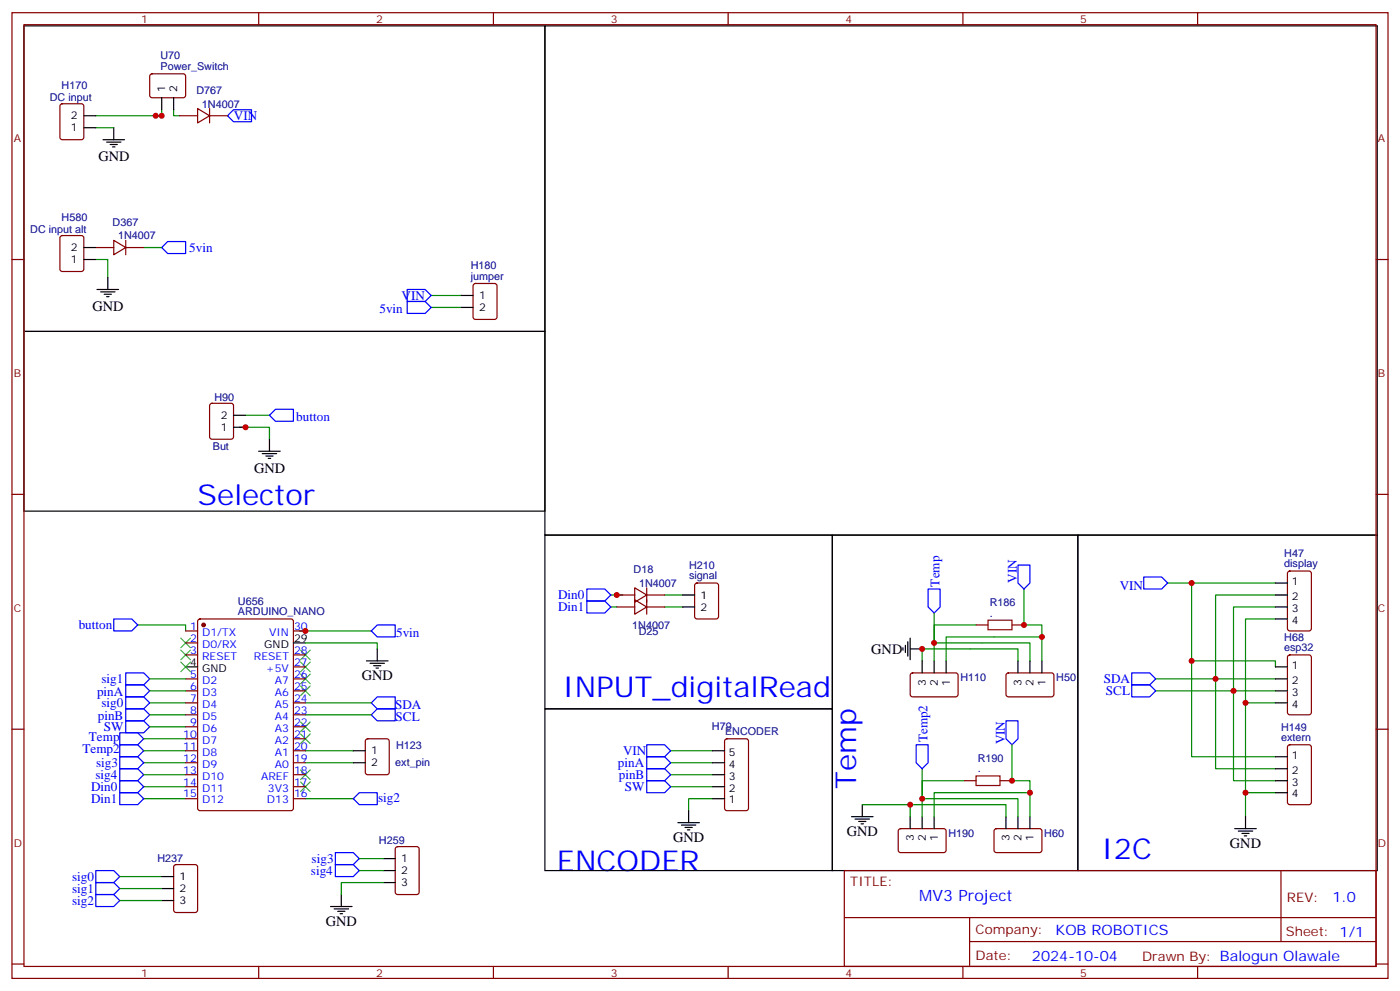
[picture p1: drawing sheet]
<svg xmlns="http://www.w3.org/2000/svg" width="412mm" height="292mm" viewBox="0 0 412 292" stroke-linecap="round" stroke-linejoin="round" font-family="sans-serif">
<g fill="none" stroke="#870000" stroke-width=".35">
<path d="M3.5 3.7h405.4v284.4h-405.4zM7.1 7.3h398.2v277.3h-398.2zM76.2 3.7v3.6M145.3 3.7v3.6M214.5 3.7v3.6M283.6 3.7v3.6M352.8 3.7v3.6M17.9 30.8l.4-.2h5.7l.6 .4 .1 9.4-.5 .7h-5.9l-.6-.4-.1-9.4zM44.3 21.9l.5-.2 9.4 .1 .5 .6-.1 6-.6 .4-9.5-.1-.4-.6v-5.7zM52.9 34.1h5.3M58.2 32l3.5 2.1-3.5 2.1zM61.7 32v4.2"/>
<path d="M61.7 34.1h5.3M3.5 76.4h3.6M17.9 69.6l.4-.2h5.7l.6 .4 .1 9.4-.5 .7h-5.9l-.6-.4-.1-9.4zM28.2 72.9h5.3M33.5 70.8l3.5 2.1-3.5 2.1zM37 70.8v4.2M37 72.9h5.3M405.3 76.4h3.6M139.6 83.7l.5-.2h5.6l.6 .4 .1 9.4-.5 .7-5.8 .1-.7-.5-.1-9.4zM62 119l.4-.3h5.7l.6 .5 .1 9.4-.5 .7h-5.9l-.6-.4-.1-9.4zM3.5 145.6h3.6M405.3 145.6h3.6"/>
<path d="M181.7 178.7h5.3M181.7 175.2h5.3M187 176.6l3.5 2.1-3.5 2.1zM187 173.1l3.5 2.1-3.5 2.1zM190.5 173.1v7.7M190.5 178.7h5.3M190.5 175.2h5.3M204.8 171.9l.5-.2h5.7l.6 .4 .1 9.4-.5 .7h-5.9l-.6-.4-.1-9.4zM379.5 168.3l.4-.2h5.7l.6 .5 .1 16.5-.5 .6-5.9 .1-.6-.5-.1-16.5zM54.7 185.8h3.5M54.7 189.3h3.5M54.7 192.8h3.5"/>
<path d="M54.7 199.9h3.5M58.4 182.5l.5-.3h26.8l.7 .5v55.3l-.4 .6-27.1 .1-.6-.5-.1-55.2zM86.4 185.8h3.6M86.4 192.8h3.6M86.4 199.9h3.6M86.4 196.4h3.6M268.3 198.3l.5-.2 13 .1 .4 .6v5.9l-.7 .5-13-.1-.4-.6v-5.7zM287.5 184h3.5M296.6 198.3l.4-.2 13 .1 .4 .6v5.9l-.7 .5-12.9-.1-.5-.6v-5.7zM298.1 184h3.5M379.5 193l.4-.2h5.7l.6 .5 .1 16.5-.5 .6-5.9 .1-.6-.5-.1-16.5zM3.5 214.7h3.6"/>
<path d="M54.7 203.4h3.5M54.7 206.9h3.5M54.7 210.5h3.5M54.7 214h3.5M54.7 217.5h3.5M86.4 203.4h3.6M86.4 206.9h3.6M86.4 210.5h3.6M86.4 214h3.6M86.4 217.5h3.6M107.8 217.7l.5-.2h5.6l.7 .5 .1 9.4-.5 .7h-5.9l-.6-.5-.1-9.4zM213.7 217.7l.4-.2h5.7l.6 .5 .1 20-.5 .6-5.9 .1-.6-.5-.1-20z"/>
<path d="M379.5 219.5l.4-.2h5.7l.6 .4 .1 16.5-.5 .7h-5.9l-.6-.4-.1-16.5zM405.3 214.7h3.6M54.7 221.1h3.5M54.7 224.6h3.5M54.7 228.1h3.5M54.7 231.6h3.5M54.7 235.2h3.5M86.4 221.1h3.6M86.4 224.6h3.6M86.4 228.1h3.6M86.4 231.6h3.6M86.4 235.2h3.6"/>
<path d="M284 229.9h3.5M294.6 229.9h3.5M51.4 254.8l.5-.2h5.6l.7 .4v13l-.5 .6-5.8 .1-.7-.5v-12.9zM116.7 249.5l.4-.2h5.7l.6 .4 .1 13-.5 .6-5.9 .1-.6-.5-.1-12.9zM248.7 256.3h156.6v28.3h-156.6zM264.8 244.2l.5-.2h13l.4 .7-.1 5.9-.6 .4h-13l-.4-.7v-5.6zM293 244.2l.5-.2h13l.4 .7v5.9l-.7 .4h-13l-.4-.7v-5.6zM377.3 256.4v20.8M248.7 270.2h156.5M285.6 277.2h119.6M285.6 270.2v14.1M3.5 283.8h3.6"/>
<path d="M76.2 284.6v3.5M145.3 284.6v3.5M214.5 284.6v3.5M283.6 284.6v3.5M352.8 284.6v3.5M405.3 283.8h3.6"/>
</g>
<g fill="none" stroke="#000" stroke-width=".35">
<path d="M7.1 7.6h153.4v90h-153.4zM160.5 7.6h245.2v150h-245.2zM24.7 37.6h3.5M24.7 34.1h3.5M33.5 37.6v3.5M47.6 28.8v3.5M51.2 28.8v3.5M30.3 41.1h6.4M31.4 41.8h4.2M32.5 42.5h2.1M33.2 43.3h.7M24.7 76.4h3.5"/>
<path d="M24.7 72.9h3.5M7.1 97.6h153.4v52.9h-153.4zM28.6 85.2h6.3M29.6 85.9h4.3M30.7 86.6h2.1M31.4 87.3h.7M31.7 81.7v3.5M135.8 87h3.5M135.8 90.5h3.5M68.8 125.8h3.5M68.8 122.3h3.5M76.2 132.9h6.3"/>
<path d="M77.3 133.6h4.2M78.3 134.3h2.1M79 135h.7M79.4 129.3v3.6M160.5 157.6h84.7v51.1h-84.7zM245.2 157.6h72.3v98.7h-72.3zM317.5 157.6h88.2v98.7h-88.2zM201.1 175.2h3.5M201.1 178.7h3.5M375.7 175.2h3.5M375.7 178.7h3.5M375.7 171.7h3.5"/>
<path d="M54.7 196.4h3.5M86.4 189.3h3.6M107.9 194.6h6.4M109 195.3h4.2M110.1 196h2.1M110.8 196.7h.7M111.1 191.1v3.5M266 190.7v.7M266.7 190v2.1M267.4 188.9v4.3M268.1 187.9v6.3M268.1 191.1h3.5"/>
<path d="M271.6 194.6v3.5M275.2 194.6v3.5M278.7 194.6v3.5M299.9 194.6v3.5M303.4 194.6v3.5M306.9 194.6v3.5M375.7 196.4h3.5M375.7 199.9h3.5M375.7 182.2h3.5M160.5 208.7h84.7v47.6h-84.7zM375.7 203.4h3.5M375.7 206.9h3.5"/>
<path d="M104.1 221.1h3.5M104.1 224.6h3.5M202.8 238.7v3.5M209.9 221.1h3.5M209.9 224.6h3.5M209.9 235.2h3.5M209.9 231.6h3.5M209.9 228.1h3.5M254 236.9v3.6M375.7 222.8h3.5M375.7 226.3h3.5M375.7 229.9h3.5"/>
<path d="M375.7 233.4h3.5M47.6 258.1h3.6M112.9 259.9h3.5M112.9 252.8h3.5M112.9 256.3h3.5M199.7 242.2h6.3M200.7 242.9h4.3M201.8 243.6h2.1M202.5 244.3h.7M250.8 240.5h6.4M251.9 241.2h4.2M252.9 241.9h2.2"/>
<path d="M253.6 242.6h.8M268.1 240.5v3.5M271.6 240.5v3.5M275.2 240.5v3.5M296.3 240.5v3.5M299.9 240.5v3.5M303.4 240.5v3.5M363.7 244h6.4M364.8 244.7h4.2M365.8 245.4h2.1M366.5 246.1h.7M366.9 240.5v3.5"/>
<path d="M47.6 265.1h3.6M47.6 261.6h3.6M97.4 266.9h6.3M98.4 267.6h4.3M99.5 268.3h2.1M100.2 269h.7M100.5 263.4v3.5"/>
</g>
<g fill="none" stroke="#00f" stroke-width=".35">
<path d="M67 34.1l1.8-1.8h5.3v3.5h-5.3zM47.6 72.9l1.8-1.8h5.3v3.5h-5.3zM119.9 85.2h5.3l1.8 1.8-1.8 1.8h-5.3zM119.9 88.8h5.3l1.8 1.7-1.8 1.8h-5.3zM81.1 120.5h5.3v3.5h-5.3l-1.7-1.7zM172.9 177h5.3l1.7 1.7-1.7 1.8h-5.3zM172.9 173.4h5.3l1.7 1.8-1.7 1.8h-5.3zM273.4 173.4h3.5v5.3l-1.7 1.8-1.8-1.8zM299.9 166.4h3.5v5.3l-1.8 1.7-1.7-1.7zM336.9 169.9h5.3l1.8 1.8-1.8 1.7h-5.3zM33.5 182.2h5.3l1.8 1.8-1.8 1.8h-5.3zM37 198.1h5.3l1.8 1.8-1.8 1.7h-5.3z"/>
<path d="M109.4 185.8l1.7-1.8h5.3v3.5h-5.3zM333.4 198.1h5.3l1.7 1.8-1.7 1.7h-5.3zM35.3 219.3h5.3l1.7 1.8-1.7 1.7h-5.3zM35.3 215.8h5.3l1.7 1.7-1.7 1.8h-5.3zM37 212.2h5.3l1.8 1.8-1.8 1.8h-5.3zM37 208.7h5.3l1.8 1.8-1.8 1.7h-5.3zM37 201.6h5.3l1.8 1.8-1.8 1.8h-5.3zM37 205.2h5.3l1.8 1.7-1.8 1.8h-5.3zM109.4 210.5l1.7-1.8h5.3v3.5h-5.3zM109.4 206.9l1.7-1.7h5.3v3.5h-5.3zM190.5 219.3h5.3l1.8 1.8-1.8 1.7h-5.3zM269.9 219.3h3.5v5.3l-1.8 1.7-1.7-1.7z"/>
<path d="M296.3 212.2h3.6v5.3l-1.8 1.8-1.8-1.8zM333.4 201.6h5.3l1.7 1.8-1.7 1.8h-5.3zM35.3 233.4h5.3l1.7 1.8-1.7 1.7h-5.3zM35.3 229.9h5.3l1.7 1.7-1.7 1.8h-5.3zM35.3 226.3h5.3l1.7 1.8-1.7 1.8h-5.3zM35.3 222.8h5.3l1.7 1.8-1.7 1.7h-5.3zM104.1 235.2l1.7-1.8h5.3v3.5h-5.3zM190.5 229.9h5.3l1.8 1.7-1.8 1.8h-5.3zM190.5 226.3h5.3l1.8 1.8-1.8 1.8h-5.3zM190.5 222.8h5.3l1.8 1.8-1.8 1.7h-5.3zM28.2 256.3h5.3l1.8 1.8-1.8 1.8h-5.3zM28.2 259.9h5.3l1.8 1.7-1.8 1.8h-5.3z"/>
<path d="M98.8 251h5.3l1.7 1.8-1.7 1.8h-5.3zM98.8 254.6h5.3l1.7 1.7-1.7 1.8h-5.3zM28.2 263.4h5.3l1.8 1.7-1.8 1.8h-5.3z"/>
</g>
<g fill="none" stroke="#008700" stroke-width=".35">
<path d="M28.2 34.1h19.4M28.2 37.6h5.3M47.6 32.3v1.8h-1.7M51.2 32.3v1.8h1.7M28.2 76.4h3.5v5.3M42.3 72.9h5.3M127 87h8.8M127 90.5h8.8M70.6 125.8h8.8v3.5M72.3 122.3h7.1M179.9 178.7h1.8M179.9 175.2h3.5"/>
<path d="M195.8 178.7h5.3M195.8 175.2h5.3M301.6 173.4v10.6h5.3v10.6M344 171.7h31.7M351 171.7v22.9h24.7v1.8M375.7 178.7h-12.3v24.7h12.3M375.7 175.2h-17.6v24.7h17.6M40.6 184h14.1v1.8M44.1 199.9h10.6M88.2 185.8h21.2M90 189.3h21.1v1.8M271.6 194.6v-3.5h28.3v3.5"/>
<path d="M275.2 180.5v8.8v-5.3h12.3M275.2 194.6v-5.3h28.2v5.3M306.9 187.5h-28.2v7.1M340.4 199.9h17.7v26.4h17.6M351 194.6v28.2h24.7M375.7 182.2h-8.8v24.7h8.8M42.3 217.5h12.4M44.1 214h10.6M44.1 210.5h10.6M44.1 203.4h10.6M44.1 206.9h10.6M90 206.9h19.4"/>
<path d="M90 210.5h19.4M298.1 219.3v10.6h5.3v10.6M340.4 203.4h23v26.5h12.3M366.9 206.9v26.5h8.8M42.3 228.1h12.4M42.3 221.1h12.4M42.3 224.6h12.4M42.3 235.2h12.4M42.3 231.6h12.4M90 221.1h14.1M90 224.6h14.1M90 235.2h14.1"/>
<path d="M197.6 221.1h12.3M197.6 224.6h12.3M197.6 231.6h12.3M197.6 228.1h12.3M209.9 235.2h-7.1v3.5M254 236.9h14.1M271.6 226.3v8.9v-5.3h12.4M303.4 233.4h-28.2v7.1M366.9 233.4v7.1M35.3 258.1h12.3M105.8 252.8h7.1M105.8 256.3h7.1"/>
<path d="M112.9 259.9h-12.4v3.5M268.1 240.5v-3.6h28.2v3.6M271.6 240.5v-5.3h28.3v5.3M35.3 261.6h12.3M35.3 265.1h12.3"/>
</g>
<g fill="none" stroke="#3c3" stroke-width=".35">
<path d="M53.3 187.9l2.8 2.8M53.3 191.4l2.8 2.8M53.3 194.9l2.8 2.9M56.1 187.9l-2.8 2.8M56.1 191.4l-2.8 2.8M56.1 194.9l-2.8 2.9M88.5 198.5l2.9 2.8M88.5 194.9l2.9 2.9M88.5 191.4l2.9 2.8M91.4 198.5l-2.9 2.8M91.4 194.9l-2.9 2.9M91.4 191.4l-2.9 2.8"/>
<path d="M88.5 216.1l2.9 2.8M88.5 212.6l2.9 2.8M88.5 202l2.9 2.8M91.4 216.1l-2.9 2.8M91.4 212.6l-2.9 2.8M91.4 202l-2.9 2.8M88.5 230.2l2.9 2.8M88.5 226.7l2.9 2.8M91.4 230.2l-2.9 2.8M91.4 226.7l-2.9 2.8"/>
</g>
<path d="M291 182.6h7.1v2.8h-7.1zM287.5 228.5h7.1v2.8h-7.1z" fill="none" stroke="#a10000" stroke-width=".35"/>
<circle cx="60" cy="184" r=".53" fill="#870000" stroke="#870000" stroke-width=".35"/>
<g fill="#c00">
<circle cx="45.9" cy="34.1" r=".88"/>
<circle cx="47.6" cy="34.1" r=".88"/>
<circle cx="72.3" cy="125.8" r=".88"/>
<circle cx="181.7" cy="175.2" r=".88"/>
<circle cx="271.6" cy="235.2" r=".88"/>
<circle cx="303.4" cy="233.4" r=".88"/>
<circle cx="298.1" cy="229.9" r=".88"/>
<circle cx="366.9" cy="233.4" r=".88"/>
<circle cx="366.9" cy="206.9" r=".88"/>
<circle cx="351" cy="194.6" r=".88"/>
<circle cx="351" cy="171.7" r=".88"/>
<circle cx="363.4" cy="203.4" r=".88"/>
<circle cx="358.1" cy="199.9" r=".88"/>
<circle cx="301.6" cy="184" r=".88"/>
<circle cx="271.6" cy="191.1" r=".88"/>
<circle cx="306.9" cy="187.5" r=".88"/>
<circle cx="275.2" cy="189.3" r=".88"/>
<circle cx="90" cy="185.8" r=".88"/>
<circle cx="268.1" cy="236.9" r=".88"/>
</g>
<g font-size="8.5" fill="#00f">
<text x="58.2" y="148.7">Selector</text>
<text x="165.8" y="205.2">INPUT_digitalRead</text>
<text x="252.2" y="232.2" transform="rotate(-90 252.2 232.2)">Temp</text>
<text x="164" y="256.3">ENCODER</text>
<text x="324.6" y="252.8">I2C</text>
</g>
<text font-size="4.6" fill="#00f" x="270.8" y="265.4">MV3 Project</text>
<g font-size="4.2">
<text x="29" y="47.5">GND</text>
<text x="27.2" y="91.6">GND</text>
<text x="74.9" y="139.2">GND</text>
<text x="256.6" y="192.5">GND</text>
<text x="106.5" y="200.2">GND</text>
<text x="198.3" y="247.9">GND</text>
<text x="249.4" y="246.1">GND</text>
<text x="362.3" y="249.6">GND</text>
<text x="96" y="272.6">GND</text>
</g>
<g font-size="4.2" fill="#00f">
<text x="392.5" y="265.6">1.0</text>
<text x="310.9" y="275.2">KOB ROBOTICS</text>
<text x="304" y="283">2024-10-04</text>
</g>
<g font-size="3.9" fill="#00f">
<text x="68.9" y="35.3">VIN</text>
<text x="55.7" y="74.2">5vin</text>
<text x="118.3" y="88.2">VIN</text>
<text x="111.8" y="92.1">5vin</text>
<text x="87.3" y="123.9">button</text>
<text x="276.7" y="172.7" transform="rotate(-90 276.7 172.7)">Temp</text>
<text x="299.5" y="171.6" transform="rotate(-90 299.5 171.6)">VIN</text>
<text x="329.8" y="173.6">VIN</text>
<text x="164.4" y="179.9">Din1</text>
<text x="164.4" y="176.4">Din0</text>
<text x="23.2" y="185.2">button</text>
<text x="116.7" y="187.4">5vin</text>
<text x="29.9" y="201.1">sig1</text>
<text x="325.1" y="201.1">SDA</text>
<text x="28.6" y="204.8">pinA</text>
<text x="29.9" y="208.1">sig0</text>
<text x="116.4" y="208.6">SDA</text>
<text x="325.8" y="204.6">SCL</text>
<text x="28.8" y="211.9">pinB</text>
<text x="30.6" y="215.2">SW</text>
<text x="116.5" y="212.1">SCL</text>
<text x="24.3" y="221.8">Temp2</text>
<text x="26.2" y="218.3">Temp</text>
<text x="273.2" y="218.5" transform="rotate(-90 273.2 218.5)">Temp2</text>
<text x="296" y="219.2" transform="rotate(-90 296 219.2)">VIN</text>
<text x="28.3" y="226">sig3</text>
<text x="182" y="226">pinA</text>
<text x="183.5" y="222.2">VIN</text>
<text x="26.8" y="232.8">Din0</text>
<text x="28.1" y="229.5">sig4</text>
<text x="182.3" y="229.5">pinB</text>
<text x="184" y="232.8">SW</text>
<text x="26.8" y="236.4">Din1</text>
<text x="111.4" y="236.1">sig2</text>
<text x="91.6" y="257.7">sig4</text>
<text x="91.8" y="254.2">sig3</text>
<text x="21.2" y="259.5">sig0</text>
<text x="21.2" y="263">sig1</text>
<text x="21.2" y="266.5">sig2</text>
</g>
<g font-size="3.9" fill="#800">
<text x="250.5" y="260.9">TITLE:</text>
<text x="379.1" y="265.6">REV:</text>
<text x="287.4" y="275.1">Company:</text>
<text x="378.7" y="275.7">Sheet: 1/1</text>
<text x="287.4" y="282.8">Date:</text>
<text x="336.4" y="282.9">Drawn By: Balogun Olawale</text>
</g>
<g font-size="3.2" fill="#800">
<text x="41.6" y="6.7">1</text>
<text x="110.8" y="6.7">2</text>
<text x="179.9" y="6.7">3</text>
<text x="249.1" y="6.7">4</text>
<text x="318.2" y="6.7">5</text>
<text x="4.1" y="41.8">A</text>
<text x="405.9" y="41.8">A</text>
<text x="4.1" y="111">B</text>
<text x="405.9" y="111">B</text>
<text x="4.1" y="180.1">C</text>
<text x="405.9" y="180.1">C</text>
<text x="4.1" y="249.3">D</text>
<text x="405.9" y="249.3">D</text>
<text x="41.6" y="287.5">1</text>
<text x="110.8" y="287.5">2</text>
<text x="179.9" y="287.5">3</text>
<text x="249.1" y="287.5">4</text>
<text x="318.2" y="287.5">5</text>
</g>
<g font-size="3.2" fill="#000080">
<text x="47.3" y="17.5">U70</text>
<text x="47.3" y="20.7">Power_Switch</text>
<text x="14.7" y="29.8">DC input</text>
<text x="18.1" y="26.3">H170</text>
<text x="57.9" y="27.7">D767</text>
<text x="59.5" y="31.7">1N4007</text>
<text x="18.1" y="65.1">H580</text>
<text x="8.9" y="68.5">DC input alt</text>
<text x="33.2" y="66.5">D367</text>
<text x="34.8" y="70.5">1N4007</text>
<text x="138.7" y="82.4">jumper</text>
<text x="138.7" y="79.2">H180</text>
<text x="63.2" y="118.1">H90</text>
<text x="62.7" y="132.4">But</text>
<text x="203" y="167.6">H210</text>
<text x="378.3" y="167.1">display</text>
<text x="378.3" y="164">H47</text>
<text x="186.6" y="168.8">D18</text>
<text x="188.3" y="172.8">1N4007</text>
<text x="203" y="170.6">signal</text>
<text x="70.1" y="178.2">U656</text>
<text x="291.5" y="178.4">R186</text>
<text x="70.1" y="181.2">ARDUINO_NANO</text>
<text x="186.3" y="185.2">1N4007</text>
<text x="291.5" y="181.5">.</text>
<text x="188.2" y="186.9">D25</text>
<text x="378.3" y="191.8">esp32</text>
<text x="378.3" y="188.7">H68</text>
<text x="282.9" y="200.5">H110</text>
<text x="311.1" y="200.5">H50</text>
<text x="209.7" y="215.1">H79</text>
<text x="377.4" y="215.2">H149</text>
<text x="116.7" y="220.4">H123</text>
<text x="213.6" y="216.5">ENCODER</text>
<text x="377.4" y="218.2">extern</text>
<text x="116.5" y="225.4">ext_pin</text>
<text x="288" y="227.4">.</text>
<text x="288" y="224.2">R190</text>
<text x="111.6" y="248.6">H259</text>
<text x="279.4" y="246.3">H190</text>
<text x="307.6" y="246.3">H60</text>
<text x="46.4" y="253.9">H237</text>
</g>
<g font-size="3.2">
<text x="48.7" y="27" transform="rotate(-90 48.7 27)">1</text>
<text x="52.2" y="27" transform="rotate(-90 52.2 27)">2</text>
<text x="20.9" y="35.1">2</text>
<text x="20.9" y="38.7">1</text>
<text x="20.9" y="77.5">1</text>
<text x="20.9" y="73.9">2</text>
<text x="141.1" y="88.1">1</text>
<text x="141.1" y="91.6">2</text>
<text x="65" y="123.3">2</text>
<text x="65" y="126.9">1</text>
<text x="380.5" y="172.4">1</text>
<text x="206.4" y="176.2">1</text>
<text x="206.4" y="179.8">2</text>
<text x="380.5" y="176.6">2</text>
<text x="380.5" y="180.1">3</text>
<text x="380.5" y="183.7">4</text>
<text x="77.8" y="190.7">GND</text>
<text x="86.6" y="188.9">29</text>
<text x="56" y="196">4</text>
<text x="59.5" y="197.8">GND</text>
<text x="380.5" y="197.1">1</text>
<text x="272.7" y="201.9" transform="rotate(-90 272.7 201.9)">3</text>
<text x="276.2" y="201.9" transform="rotate(-90 276.2 201.9)">2</text>
<text x="279.8" y="201.9" transform="rotate(-90 279.8 201.9)">1</text>
<text x="300.9" y="201.9" transform="rotate(-90 300.9 201.9)">3</text>
<text x="304.4" y="201.9" transform="rotate(-90 304.4 201.9)">2</text>
<text x="308" y="201.9" transform="rotate(-90 308 201.9)">1</text>
<text x="380.5" y="201.3">2</text>
<text x="380.5" y="204.8">3</text>
<text x="380.5" y="208.4">4</text>
<text x="109.4" y="222.1">1</text>
<text x="109.4" y="225.6">2</text>
<text x="214.7" y="226">4</text>
<text x="214.7" y="222.5">5</text>
<text x="380.5" y="223.5">1</text>
<text x="380.5" y="227.8">2</text>
<text x="214.7" y="233">2</text>
<text x="214.7" y="229.5">3</text>
<text x="380.5" y="231.3">3</text>
<text x="214.7" y="236.6">1</text>
<text x="380.5" y="234.8">4</text>
<text x="269.2" y="247.8" transform="rotate(-90 269.2 247.8)">3</text>
<text x="272.7" y="247.8" transform="rotate(-90 272.7 247.8)">2</text>
<text x="276.2" y="247.8" transform="rotate(-90 276.2 247.8)">1</text>
<text x="297.4" y="247.8" transform="rotate(-90 297.4 247.8)">3</text>
<text x="300.9" y="247.8" transform="rotate(-90 300.9 247.8)">2</text>
<text x="304.4" y="247.8" transform="rotate(-90 304.4 247.8)">1</text>
<text x="118.2" y="253.9">1</text>
<text x="118.2" y="257.4">2</text>
<text x="52.9" y="259.2">1</text>
<text x="52.9" y="262.7">2</text>
<text x="118.2" y="260.9">3</text>
<text x="52.9" y="266.2">3</text>
</g>
<g font-size="3.2" fill="#00f">
<text x="56" y="185.4">1</text>
<text x="86.6" y="185.4">30</text>
<text x="56" y="188.9">2</text>
<text x="59.5" y="187.2">D1/TX</text>
<text x="59.5" y="190.7">D0/RX</text>
<text x="79.2" y="187.2">VIN</text>
<text x="56" y="192.5">3</text>
<text x="59.5" y="194.2">RESET</text>
<text x="74.8" y="194.2">RESET</text>
<text x="78.3" y="197.8">+5V</text>
<text x="86.6" y="196">27</text>
<text x="86.6" y="192.5">28</text>
<text x="56" y="199.5">5</text>
<text x="56" y="203.1">6</text>
<text x="59.5" y="201.3">D2</text>
<text x="80.9" y="201.3">A7</text>
<text x="86.6" y="203.1">25</text>
<text x="86.6" y="199.5">26</text>
<text x="56" y="206.6">7</text>
<text x="59.5" y="204.8">D3</text>
<text x="59.5" y="208.4">D4</text>
<text x="80.9" y="208.4">A5</text>
<text x="80.9" y="204.8">A6</text>
<text x="86.6" y="206.6">24</text>
<text x="56" y="210.1">8</text>
<text x="56" y="213.6">9</text>
<text x="59.5" y="211.9">D5</text>
<text x="59.5" y="215.4">D6</text>
<text x="80.9" y="215.4">A3</text>
<text x="80.9" y="211.9">A4</text>
<text x="86.6" y="213.6">22</text>
<text x="86.6" y="210.1">23</text>
<text x="54" y="217.2">10</text>
<text x="54" y="220.7">11</text>
<text x="59.5" y="218.9">D7</text>
<text x="80.9" y="218.9">A2</text>
<text x="86.6" y="220.7">20</text>
<text x="86.6" y="217.2">21</text>
<text x="54" y="224.2">12</text>
<text x="54" y="227.8">13</text>
<text x="59.5" y="222.5">D8</text>
<text x="59.5" y="226">D9</text>
<text x="80.9" y="226">A0</text>
<text x="80.9" y="222.5">A1</text>
<text x="86.6" y="227.8">18</text>
<text x="86.6" y="224.2">19</text>
<text x="54" y="231.3">14</text>
<text x="59.5" y="229.5">D10</text>
<text x="59.5" y="233">D11</text>
<text x="76.9" y="229.5">AREF</text>
<text x="78.9" y="233">3V3</text>
<text x="86.6" y="231.3">17</text>
<text x="54" y="234.8">15</text>
<text x="59.5" y="236.6">D12</text>
<text x="78.6" y="236.6">D13</text>
<text x="86.6" y="234.8">16</text>
</g>
</svg>
